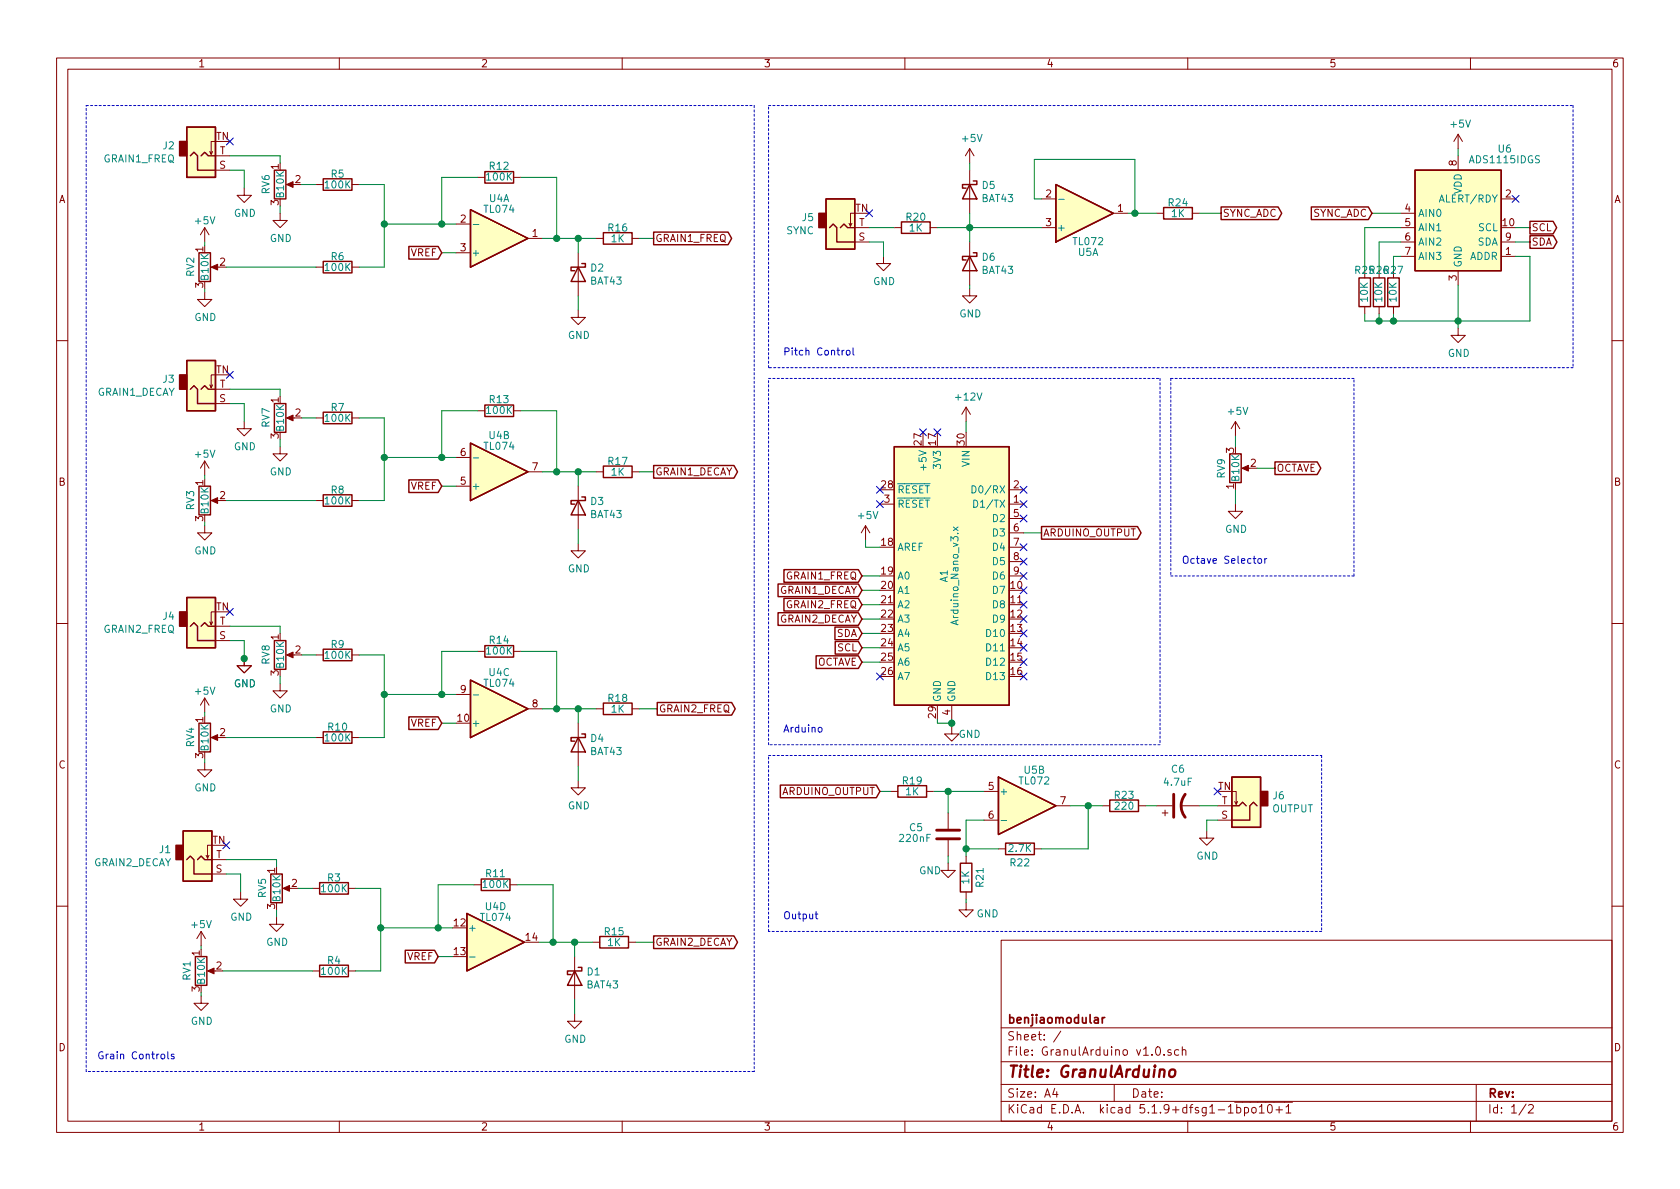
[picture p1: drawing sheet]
<svg xmlns="http://www.w3.org/2000/svg" width="297mm" height="210mm" viewBox="0 0 297 210" stroke-linecap="round" stroke-linejoin="round" font-family="sans-serif">
<g fill="none" stroke="#840000" stroke-width=".18">
<path d="M10 10.3h277v189.9h-277zM12 12.2h273v186.1h-273zM60 10.3v1.9M110 10.3v1.9M160 10.3v1.9M210 10.3v1.9M260 10.3v1.9M37.6 26.8l-.3 .5M38.1 25h-.8v2.3l-.2-.5M38.1 30.1h2.5M38.1 27.6h2.5M43.2 33.3v1.2h1.2l-1.2 1.3-1.3-1.3h1.3"/>
<path d="M49.5 37.7v1.3h1.3l-1.3 1.3-1.2-1.3h1.2M51.1 32.6h1M55.9 32.6h1.2M62.2 32.6h1.3M80.6 39.6h2.6M84.5 31.4h1.2M90.8 31.4h1.3M150.6 39.5l-.2 .5M151.1 37.7h-.7v2.3l-.3-.5M171.4 26.3v2.5M171.4 30.1v7.6M171.4 26.3l-.7 1.3"/>
<path d="M171.4 26.3l.8 1.3M184.1 35.2h2.6M196.8 37.7h2.6M204.5 37.7h1.2M210.8 37.7h1.3M247.6 37.7h2.6M257.8 23.7v2.6M257.8 27.6v2.5M257.8 23.7l-.8 1.3M257.8 23.7l.8 1.3M265.4 35.2h2.6M36.2 51.7v1.3h1.3l-1.3 1.2-1.3-1.2h1.3"/>
<path d="M36.2 40.3v2.5M36.2 40.3l-.8 1.2M36.2 40.3l.8 1.2M37.7 47.2h1M55.9 47.2h1.2M62.2 47.2h1.3M80.6 44.7h2.6M93.3 42.2h2.6M102.2 54.9v1.2h1.3l-1.3 1.3-1.2-1.3h1.2M102.2 44.7v7.6M105.4 42.2h1.3M111.8 42.2h1.2"/>
<path d="M151.1 40.3h2.6M151.1 42.8h2.6M156.2 45.3v1.3h1.3l-1.3 1.3-1.3-1.3h1.3M158.1 40.3h1.3M164.5 40.3h1.2M171.4 51v1.3h1.3l-1.3 1.3-1.2-1.3h1.2M171.4 42.8v7.6M184.1 40.3h2.6M241.3 47.9v1.2M241.3 54.2v1.3M243.8 47.9v1.2M243.8 54.2v1.3"/>
<path d="M246.4 47.9v1.2M246.4 54.2v1.3M247.6 45.3h2.6M247.6 40.3h2.6M247.6 42.8h2.6M257.8 58v1.3h1.3l-1.3 1.3-1.3-1.3h1.3M257.8 47.9v2.5M265.4 45.3h2.6M265.4 42.8h2.6M10 60.2h2M37.6 68.1l-.3 .5M38.1 66.3h-.8v2.3l-.2-.5"/>
<path d="M38.1 71.4h2.5M38.1 68.8h2.5M43.2 74.5v1.3h1.2l-1.2 1.3-1.3-1.3h1.3M49.5 79v1.3h1.3l-1.3 1.2-1.2-1.2h1.2M51.1 73.9h1M55.9 73.9h1.2M62.2 73.9h1.3M84.5 72.6h1.2M90.8 72.6h1.3M170.8 72v2.5M170.8 72l-.7 1.3M170.8 72l.8 1.3"/>
<path d="M218.4 74.5l-.7 1.3M218.4 74.5v2.6M218.4 74.5l.8 1.3M285 60.2h2M36.2 93v1.2h1.3l-1.3 1.3-1.3-1.3h1.3M36.2 81.5v2.6M36.2 81.5l-.8 1.3M36.2 81.5l.8 1.3M37.7 88.5h1M55.9 88.5h1.2M62.2 88.5h1.3M80.6 86h2.6"/>
<path d="M80.6 80.9h2.6M93.3 83.4h2.6M102.2 96.1v1.3h1.3l-1.3 1.3-1.2-1.3h1.2M102.2 86v7.6M105.4 83.4h1.3M111.8 83.4h1.2M153 93l-.7 1.2M153 93v2.5M153 93l.8 1.2M155.6 89.1h2.5M178.4 89.1h2.6M178.4 86.6h2.6"/>
<path d="M178.4 91.7h2.6M178.4 94.2h2.6M178.4 96.8h2.6M178.4 99.3h2.6M218.4 89.1v1.3h1.3l-1.3 1.3-1.2-1.3h1.2M220 82.8h1M10 110.3h2M37.6 110l-.3 .5M38.1 108.2h-.8v2.3l-.2-.5M38.1 113.3h2.5M38.1 110.7h2.5M43.2 116.5v1.2h1.2l-1.2 1.3-1.3-1.3h1.3"/>
<path d="M51.1 115.8h1M55.9 115.8h1.2M62.2 115.8h1.3M84.5 115.2h1.2M90.8 115.2h1.3M178.4 101.8h2.6M285 110.3h2M36.2 134.9v1.2h1.3l-1.3 1.3-1.3-1.3h1.3M36.2 123.4l-.8 1.3M36.2 123.4v2.6M36.2 123.4l.8 1.3M37.7 130.4h1"/>
<path d="M49.5 120.9v1.3h1.3l-1.3 1.2-1.2-1.2h1.2M55.9 130.4h1.2M62.2 130.4h1.3M80.6 122.8h2.6M93.3 125.3h2.6M102.2 138v1.3h1.3l-1.3 1.3-1.2-1.3h1.2M102.2 127.9v7.6M105.4 125.3h1.3M111.8 125.3h1.2M157.5 139.9h1.2M163.8 139.9h1.3M168.3 128.5v1.3h1.2l-1.2 1.3-1.3-1.3h1.3"/>
<path d="M168.3 124.7v2.5M174 139.9h2.5M217.8 139.9h.8v2.3l.2-.5M37 151.3l-.3 .5M37.5 149.5h-.8v2.3l-.3-.5M37.5 154.6h2.5M37.5 152h2.5M42.5 157.7v1.3h1.3l-1.3 1.3-1.2-1.3h1.2M50.4 157.1h1M55.2 157.1h1.3M61.6 157.1h1.3M83.8 156.5h1.3"/>
<path d="M90.2 156.5h1.2M167.6 152.6v1.3h1.3l-1.3 1.3-1.2-1.3h1.2M167.6 143.8v2.8M167.6 148.6v2.8M170.8 159.6v1.3h1.3l-1.3 1.3-1.3-1.3h1.3M170.8 151.4v1.2M170.8 157.7v1.3M174 145h2.5M176.5 150.1h1.3M182.9 150.1h1.2M186.7 142.5h2.5M194.9 142.5h1.3"/>
<path d="M201.3 142.5h1.3M204.5 142.5h2.8M205.5 143.8h1M206 143.3v1M208.8 142.5h3.3M213.4 146.9v1.3h1.2l-1.2 1.3-1.3-1.3h1.3M215.3 145h2.5M215.3 142.5h2.5M218.3 141.7l.3 .5M10 160.2h2M35.6 176.1v1.3h1.2l-1.2 1.3-1.3-1.3h1.3M35.6 164.7l-.8 1.3"/>
<path d="M35.6 164.7v2.6M35.6 164.7l.7 1.3M37.1 171.7h1M48.9 162.2v1.2h1.3l-1.3 1.3-1.3-1.3h1.3M55.2 171.7h1.3M61.6 171.7h1.3M101.6 179.3v1.3h1.3l-1.3 1.3-1.3-1.3h1.3M101.6 169.2v7.6M104.8 166.6h1.2M111.1 166.6h1.3M177 166.3h108v32h-108zM285 160.2h2"/>
<path d="M60 198.3v1.9M110 198.3v1.9M160 198.3v1.9M177 194.8h108M177 191.8h108M177 187.8h108M177 181.8h108M186.5 192.5l-.4 1h1M186.8 193v1M187.6 182.3l-1.3 2M197 191.8v3M204.5 185.2l.3-.1a.94 .94 0 0 1 0 1.5 .8 .8 0 0 1-.6-.6 .8 .8 0 0 1 .3-.8z"/>
<path d="M205.8 186.5v.1M207 185.7l-.3-.1-.2 .2 .1 .2 .4 .2v.3h-.5M208.4 185.7l-.4-.1-.3 .3v.6l.3 .1 .4-.1M209 185.7l.2-.1 .4 .1 .1 .9M209 185.1v1.5M210 198.3v1.9M218.3 194.9h10.2M218.7 195.9l.4-.1 .3 .3-.1 .6h-.6M218.7 195.3v1.5M220 195.9l.4-.1 .4 .3-.1 .6-.3 .1-.4-.1M220 195.8v1.5M221.4 196l.2-.2 .4 .2v.7l-.2 .1-.4-.1z"/>
<path d="M222.7 195.8l.4-.5v1.5M222.7 196.8h.8M224.2 195.5l.4-.2a.94 .94 0 0 1 0 1.5l-.4-.3-.1-.6zM225.6 196.3h1.1M226.2 195.7v1.1M227.4 195.8l.4-.5v1.5M227.4 196.8h.8M260 198.3v1.9M261 191.8v6.5M269.8 195.2l-1.2 2M270.3 195.5l.2-.2h.3l.3 .5-.9 1h.9"/>
</g>
<path d="M206.9 189.3a.53 .53 0 0 1 .5-.2 .53 .53 0 0 1 .4 .4l-.1 .6a.54 .54 0 0 1-.5 .4 .54 .54 0 0 1-.5-.4z" fill="none" stroke="#840000" stroke-width=".41"/>
<path d="M194.9 179.9v1M195.3 179.9l-.3 .1-.1 .2" fill="none" stroke="#840000" stroke-width=".3"/>
<g fill="#ffffc2" stroke="#ffffc2" stroke-width=".18">
<path d="M33 63.7h5.1v8.9h-5.1z"/>
<path d="M250.2 30.1h15.2v17.8h-15.2z"/>
<path d="M217.8 137.4h5.1v8.9h-5.1z"/>
<path d="M32.4 146.9h5.1v8.9h-5.1z"/>
<path d="M33 105.7h5.1v8.8h-5.1z"/>
<path d="M146 35.2h5.1v8.9h-5.1z"/>
<path d="M82.5 161.5l10.2 5.1-10.2 5.1z"/>
<path d="M83.2 120.3l10.1 5-10.1 5.1z"/>
<path d="M83.2 78.4l10.1 5-10.1 5.1z"/>
<path d="M158.1 79h20.3v45.7h-20.3z"/>
<path d="M186.7 32.6l10.1 5.1-10.1 5.1z"/>
<path d="M176.5 137.4l10.2 5.1-10.2 5.1z"/>
<path d="M83.2 37.1l10.1 5.1-10.1 5z"/>
<path d="M33 22.5h5.1v8.9h-5.1z"/>
</g>
<g fill="none" stroke="#840000" stroke-width=".25">
<path d="M33 22.5h5.1v8.9h-5.1zM33.7 27.6l.6-.7 .6 .7v2.5h3.2M35.6 27.6l.6-.7 .6 .7h1.3M48.5 30.1h2v5.1h-2zM57.1 31.6h5.1v2h-5.1zM83.2 37.1l10.1 5.1-10.1 5zM85.7 30.3h5.1v2.1h-5.1zM146 35.2h5.1v8.9h-5.1zM159.4 39.2h5.1v2.1h-5.1zM171.4 32.6l1.3 2.6h-2.5zM172.1 32h.6v.6h-2.5v.7h.6M186.7 32.6l10.1 5.1-10.1 5.1z"/>
<path d="M205.7 36.7h5.1v2h-5.1zM215.9 36.6h10.1l.6 1.1-.6 1.1h-10.1zM231.9 36.6h10l.7 1.1-.7 1.1h-10zM250.2 30.1h15.2v17.8h-15.2zM270.5 39.1h4.1l.6 1.2-.6 1.1h-4.1zM35.2 44.7h2v5.1h-2zM57.1 46.2h5.1v2.1h-5.1zM72.3 43.6h5.2l.6 1.1-.6 1.1h-5.2zM102.2 47.2l1.3 2.6h-2.5zM102.9 46.6h.6v.6h-2.5v.7h.6M106.7 41.1h5.1v2.1h-5.1zM115.6 41h13.1l.7 1.2-.7 1.1h-13.1z"/>
<path d="M146.7 40.3l.6-.7 .7 .7v2.5h3.1M148.6 40.3l.6-.7 .7 .7h1.2M171.4 45.3l1.3 2.6h-2.5zM172.1 44.7h.6v.6h-2.5v.7h.6M240.3 49.1h2v5.1h-2zM242.8 49.1h2.1v5.1h-2.1zM245.4 49.1h2v5.1h-2zM270.5 41.7h4.2l.6 1.1-.6 1.1h-4.2zM33 63.7h5.1v8.9h-5.1zM33.7 68.8l.6-.6 .6 .6v2.6h3.2M35.6 68.8l.6-.6 .6 .6h1.3M48.5 71.4h2v5h-2z"/>
<path d="M57.1 72.9h5.1v2h-5.1zM83.2 78.4l10.1 5-10.1 5.1zM85.7 71.6h5.1v2.1h-5.1zM158.1 79h20.3v45.7h-20.3zM35.2 86h2v5.1h-2zM57.1 87.5h5.1v2h-5.1zM72.3 84.9h5.2l.6 1.1-.6 1.1h-5.2zM102.2 88.5l1.3 2.6h-2.5zM102.9 87.9h.6v.6h-2.5v.6h.6M106.7 82.4h5.1v2h-5.1zM115.6 82.3h14.2l.6 1.1-.6 1.2h-14.2zM184.1 93.1h17l.7 1.1-.7 1.1h-17z"/>
<path d="M217.4 80.3h2.1v5h-2.1zM225.4 81.7h7.5l.6 1.1-.6 1.1h-7.5zM33 105.7h5.1v8.8h-5.1zM33.7 110.7l.6-.6 .6 .6v2.6h3.2M35.6 110.7l.6-.6 .6 .6h1.3M48.5 113.3h2v5.1h-2zM57.1 114.8h5.1v2h-5.1zM85.7 114.2h5.1v2h-5.1zM137.6 108.4h14.2l.6 1.1-.6 1.1h-14.2zM137.6 103.3h14.2l.6 1.1-.6 1.1h-14.2zM138.6 105.8h13.2l.6 1.1-.6 1.1h-13.2zM138.6 100.7h13.2l.6 1.1-.6 1.2h-13.2z"/>
<path d="M144.3 116h7.5l.6 1.1-.6 1.1h-7.5zM147.6 110.9h4.2l.6 1.1-.6 1.1h-4.2zM147.7 113.4h4.1l.6 1.1-.6 1.2h-4.1zM35.2 127.9h2v5.1h-2zM57.1 129.4h5.1v2h-5.1zM72.3 126.8h5.2l.6 1.1-.6 1.1h-5.2zM83.2 120.3l10.1 5-10.1 5.1zM102.2 130.4l1.3 2.6h-2.5zM102.9 129.8h.6v.6h-2.5v.7h.6M106.7 124.3h5.1v2.1h-5.1zM116.2 124.2h13.2l.6 1.1-.6 1.2h-13.2zM138 138.8h16.9l.7 1.1-.7 1.2h-16.9z"/>
<path d="M158.7 138.9h5.1v2.1h-5.1zM176.5 137.4l10.2 5.1-10.2 5.1zM217.8 137.4h5.1v8.9h-5.1zM32.4 146.9h5.1v8.9h-5.1zM33 152l.7-.6 .6 .6v2.6h3.2M34.9 152l.7-.6 .6 .6h1.3M47.9 154.6h2v5h-2zM56.5 156.1h5.1v2h-5.1zM85.1 155.4h5.1v2.1h-5.1zM169.8 152.6h2v5.1h-2zM177.8 149.1h5.1v2h-5.1zM196.2 141.5h5.1v2h-5.1z"/>
<path d="M217.8 142.5h1.3l.6-.6 .6 .6M222.2 142.5l-.6-.6-.6 .6v2.5h-3.2M34.5 169.2h2.1v5h-2.1zM56.5 170.7h5.1v2h-5.1zM71.7 168h5.1l.7 1.2-.7 1.1h-5.1zM82.5 161.5l10.2 5.1-10.2 5.1zM101.6 171.7l1.3 2.5h-2.6zM102.2 171.1h.7v.6h-2.6v.6h.7M106 165.6h5.1v2h-5.1zM115.6 165.5h14.2l.6 1.1-.6 1.1h-14.2z"/>
</g>
<g fill="#840000" stroke="#840000" stroke-width=".25">
<path d="M31.7 66.3h1.3v2.5h-1.3z"/>
<path d="M222.9 139.9h1.3v2.6h-1.3z"/>
<path d="M31.1 149.5h1.3v2.5h-1.3z"/>
<path d="M31.7 108.2h1.3v2.5h-1.3z"/>
<path d="M144.8 37.7h1.2v2.6h-1.2z"/>
<path d="M31.7 25h1.3v2.6h-1.3z"/>
</g>
<g fill="#840000" stroke="#840000" stroke-width=".18">
<path d="M50.7 73.9l1.1-.5v1z"/>
<path d="M36.7 171.7l1.1-.5v1z"/>
<path d="M37.3 130.4l1.2-.5v1z"/>
<path d="M37.3 88.5l1.2-.5v1z"/>
<path d="M50 157.1l1.2-.5v1z"/>
<path d="M50.7 115.8l1.1-.5v1z"/>
<path d="M219.6 82.8l1.1-.5v1z"/>
<path d="M50.7 32.6l1.1-.5v1z"/>
<path d="M37.3 47.2l1.2-.5v1z"/>
</g>
<path d="M165.6 148.3h4.1M165.6 146.8h4.1M207.5 140.5v4M209.5 140.5a3.3 3.3 0 0 0 0 4" fill="none" stroke="#840000" stroke-width=".51"/>
<path d="M83.7 39.7h1M187.2 35.2h1M83.7 81h1M168.6 93.2l.8 .6M169.4 93.2l-.8 .6M171.9 85.9a.64 .64 0 0 1 .7 .6 .64 .64 0 0 1-.7 .7zM172.2 88.4a.64 .64 0 0 1 .7 .7 .64 .64 0 0 1-.7 .6zM83.7 122.9h1M177 145.1h1M83 169.2h1" fill="none" stroke="#008484" stroke-width=".18"/>
<g fill="none" stroke="#0000c2" stroke-width=".18" stroke-dasharray=".4 .4">
<path d="M15.2 18.7h118.1M133.3 18.7v170.8M135.9 18.7h142.2M278.1 18.7v46.3M135.9 65v-46.3M135.9 66.9h69.2M205.1 66.9v64.8M207 66.9v34.9M239.4 66.9h-32.4M278.1 65h-142.2M207 101.8h32.4M239.4 101.8v-34.9"/>
<path d="M135.9 131.7v-64.8M135.9 133.6h97.8M205.1 131.7h-69.2M233.7 133.6v31.1M135.9 164.7v-31.1M233.7 164.7h-97.8M15.2 189.5v-170.8M133.3 189.5h-118.1"/>
</g>
<g fill="none" stroke="#008400" stroke-width=".18">
<path d="M40.6 30.1h2.6v3.2M40.6 27.6h8.9v1.2M49.5 36.4v1.3M53.3 32.6h2.6M63.5 32.6h4.4v14.6h-4.4M67.9 39.6h12.7M84.5 31.4h-6.4v8.2M92.1 31.4h6.3v10.8M171.4 28.8v1.3M171.4 37.7v5.1M184.1 35.2h-1.2v-7h17.8v9.5M199.4 37.7h5.1"/>
<path d="M212.1 37.7h3.8M242.6 37.7h5M257.8 26.3v1.3M36.2 42.8v.6M36.2 51v.7M40 47.2h15.9M78.1 44.7h2.5M95.9 42.2h9.5M102.2 42.2v2.5M102.2 52.3v2.6M113 42.2h2.6M153.7 40.3h4.4"/>
<path d="M153.7 42.8h2.5v2.5M165.7 40.3h18.4M171.4 50.4v.6M243.8 55.5v1.3M246.4 55.5v1.3M247.6 40.3h-6.3v7.6M247.6 42.8h-3.8v5.1M247.6 45.3h-1.2v2.6M257.8 50.4v7.6M268 45.3h2.5v11.5h-29.2v-1.3M268 40.3h2.5M268 42.8h2.5"/>
<path d="M40.6 71.4h2.6v3.1M40.6 68.8h8.9v1.3M49.5 77.7v1.3M53.3 73.9h2.6M63.5 73.9h4.4v14.6h-4.4M84.5 72.6h-6.4v8.3M92.1 72.6h6.3v10.8M170.8 74.5v1.9M218.4 77.1v1.9M36.2 84.1v.6M36.2 92.3v.7M40 88.5h15.9"/>
<path d="M67.9 80.9h12.7M78.1 86h2.5M95.9 83.4h9.5M102.2 83.4v2.6M102.2 93.6v2.5M113 83.4h2.6M153 95.5v1.3h2.6M181 94.2h3.1M218.4 86.6v2.5M222.2 82.8h3.2M40.6 113.3h2.6v3.2M40.6 110.7h8.9v1.3"/>
<path d="M49.5 119.6v1.3M53.3 115.8h2.6M63.5 115.8h4.4v14.6h-4.4M84.5 115.2h-6.4v7.6M92.1 115.2h6.3v10.1M152.4 117.1h3.2M152.4 114.5h3.2M152.4 112h3.2M152.4 101.8h3.2M152.4 104.4h3.2M152.4 106.9h3.2M152.4 109.5h3.2"/>
<path d="M36.2 126v.6M36.2 134.2v.7M40 130.4h15.9M67.9 122.8h12.7M78.1 127.9h2.5M95.9 125.3h9.5M102.2 125.3v2.6M102.2 135.5v2.5M113 125.3h3.2M155.6 139.9h1.9M165.1 139.9h8.9M165.7 127.2v.7h2.6"/>
<path d="M167.6 139.9v3.9M168.3 127.2v1.3M40 154.6h2.5v3.1M40 152h8.9v1.3M52.7 157.1h2.5M62.9 157.1h4.4v14.6h-4.4M83.8 156.5h-6.3v7.6M91.4 156.5h6.4v10.1M167.6 151.4v1.2M170.8 159v.6M170.8 150.1h5.7M174 145h-3.2v6.4"/>
<path d="M189.2 142.5h5.7M192.4 142.5v7.6h-8.3M202.6 142.5h1.9M212.1 142.5h3.2M215.3 145h-1.9v1.9M35.6 167.3v.6M35.6 175.5v.6M39.4 171.7h15.8M48.9 160.9v1.3M67.3 164.1h12.7M77.5 169.2h2.5M95.2 166.6h9.6"/>
<path d="M101.6 166.6v2.6M101.6 176.8v2.5M112.4 166.6h3.2"/>
</g>
<path d="M149.3 61.9l-.4 .3M149.7 62l.3-.1 .3 .3-.1 .5-.3 .1-.2-.1zM150.8 61.5v1.1l.2 .2M222.5 98.8h.3l.2 .1v.7h-.3l-.2-.1-.1-.5zM223.6 98.8v.8M224 98.8h-.3l-.1 .2M144.8 128.7l.3-.1 .2 .2-.1 .6-.3 .1-.2-.3zM144.1 161.6h.5M144.3 161.2v1.1l.3 .2M28.6 186.5l.3-.1 .2 .2-.1 .6h-.3l-.3-.2zM29.7 186v1.1l.1 .1M30.8 186.5l-.3-.1-.2 .2v.2l.5 .1v.3h-.5" fill="none" stroke="#0000c2" stroke-width=".18"/>
<g fill="#008400" stroke="#008400" stroke-width=".25">
<circle cx="170.8" cy="150.1" r=".51"/>
<circle cx="171.5" cy="40.3" r=".51"/>
<circle cx="101.6" cy="166.6" r=".51"/>
<circle cx="102.2" cy="83.4" r=".51"/>
<circle cx="97.8" cy="166.6" r=".51"/>
<circle cx="102.2" cy="42.2" r=".51"/>
<circle cx="98.4" cy="83.4" r=".51"/>
<circle cx="246.4" cy="56.8" r=".51"/>
<circle cx="200.7" cy="37.7" r=".51"/>
<circle cx="257.8" cy="56.8" r=".51"/>
<circle cx="243.8" cy="56.8" r=".51"/>
<circle cx="67.9" cy="80.9" r=".51"/>
<circle cx="67.9" cy="39.6" r=".51"/>
<circle cx="98.4" cy="125.3" r=".51"/>
<circle cx="77.5" cy="164.1" r=".51"/>
<circle cx="168.3" cy="127.9" r=".51"/>
<circle cx="98.4" cy="42.2" r=".51"/>
<circle cx="67.3" cy="164.1" r=".51"/>
<circle cx="78.1" cy="39.6" r=".51"/>
<circle cx="167.6" cy="139.9" r=".51"/>
<circle cx="67.9" cy="122.8" r=".51"/>
<circle cx="78.1" cy="122.8" r=".51"/>
<circle cx="43.2" cy="116.5" r=".51"/>
<circle cx="192.4" cy="142.5" r=".51"/>
<circle cx="102.2" cy="125.3" r=".51"/>
<circle cx="78.1" cy="80.9" r=".51"/>
</g>
<g fill="none" stroke="#000084" stroke-width=".18">
<path d="M40 24.4l1.2 1.2M41.2 24.4l-1.2 1.2M153.1 37.1l1.2 1.2M154.3 37.1l-1.2 1.2M267.4 34.6l1.2 1.2M268.6 34.6l-1.2 1.2M40 65.7l1.2 1.2M41.2 65.7l-1.2 1.2M162.6 75.8l1.2 1.3M163.8 75.8l-1.2 1.3M165.1 75.8l1.2 1.3M166.3 75.8l-1.2 1.3"/>
<path d="M155 86l1.2 1.2M155 88.5l1.2 1.3M156.2 86l-1.2 1.2M156.2 88.5l-1.2 1.3M180.4 98.7l1.2 1.2M180.4 96.2l1.2 1.2M180.4 86l1.2 1.2M180.4 88.5l1.2 1.3M180.4 91.1l1.2 1.2M181.6 98.7l-1.2 1.2M181.6 96.2l-1.2 1.2M181.6 86l-1.2 1.2"/>
<path d="M181.6 88.5l-1.2 1.3M181.6 91.1l-1.2 1.2M40 107.6l1.2 1.2M41.2 107.6l-1.2 1.2M155 119l1.2 1.2M156.2 119l-1.2 1.2M180.4 103.8l1.2 1.2M180.4 101.2l1.2 1.3M180.4 106.3l1.2 1.2M180.4 108.9l1.2 1.2M180.4 111.4l1.2 1.2M180.4 113.9l1.2 1.3"/>
<path d="M180.4 116.5l1.2 1.2M180.4 119l1.2 1.2M181.6 103.8l-1.2 1.2M181.6 101.2l-1.2 1.3M181.6 106.3l-1.2 1.2M181.6 108.9l-1.2 1.2M181.6 111.4l-1.2 1.2M181.6 113.9l-1.2 1.3M181.6 116.5l-1.2 1.2M181.6 119l-1.2 1.2M214.7 139.3l1.2 1.3M215.9 139.3l-1.2 1.3"/>
<path d="M39.4 148.9l1.2 1.2M40.6 148.9l-1.2 1.2"/>
</g>
<text font-size="2.8" fill="#840000" x="178" y="190.5">Title: GranulArduino</text>
<g font-size="2.1" fill="#840000">
<text x="178" y="184">Sheet: /</text>
<text x="178" y="181">benjiaomodular</text>
<text x="178" y="186.7">File: GranulArduino v1.0.sch</text>
<text x="178" y="196.9">KiCad E.D.A. kicad 5.1.9+dfsg1-1bpo10+1</text>
<text x="178" y="194.1">Size: A4</text>
<text x="200" y="194.1">Date:</text>
<text x="263" y="194.1">Rev:</text>
<text x="263" y="196.9">Id: 1/2</text>
</g>
<g font-size="1.8" fill="#840000">
<text x="35" y="11.9">1</text>
<text x="85" y="11.9">2</text>
<text x="135" y="11.9">3</text>
<text x="185" y="11.9">4</text>
<text x="235" y="11.9">5</text>
<text x="285" y="11.9">6</text>
<text x="38.2" y="24.8">TN</text>
<text x="38.8" y="29.8">S</text>
<text x="38.8" y="27.3">T</text>
<text x="49.3" y="29.9" transform="rotate(-90 49.3 29.9)">1</text>
<text x="257.6" y="29.3" transform="rotate(-90 257.6 29.3)">8</text>
<text x="10.4" y="35.9">A</text>
<text x="52.2" y="32.4">2</text>
<text x="184.9" y="34.9">2</text>
<text x="266.2" y="34.9">2</text>
<text x="285.4" y="35.9">A</text>
<text x="49.3" y="36.3" transform="rotate(-90 49.3 36.3)">3</text>
<text x="81.4" y="39.4">2</text>
<text x="94.1" y="41.9">1</text>
<text x="151.2" y="37.5">TN</text>
<text x="151.9" y="40">T</text>
<text x="184.9" y="40">3</text>
<text x="197.6" y="37.5">1</text>
<text x="216.2" y="38.3">SYNC_ADC</text>
<text x="232.1" y="38.3">SYNC_ADC</text>
<text x="248.4" y="37.5">4</text>
<text x="248.4" y="40">5</text>
<text x="265.7" y="40">10</text>
<text x="270.8" y="40.9">SCL</text>
<text x="35.9" y="44.5" transform="rotate(-90 35.9 44.5)">1</text>
<text x="38.9" y="47">2</text>
<text x="72.6" y="45.3">VREF</text>
<text x="81.4" y="44.4">3</text>
<text x="115.8" y="42.8">GRAIN1_FREQ</text>
<text x="151.8" y="42.5">S</text>
<text x="248.4" y="42.5">6</text>
<text x="248.4" y="45.1">7</text>
<text x="266.2" y="45.1">1</text>
<text x="266.2" y="42.5">9</text>
<text x="270.8" y="43.4">SDA</text>
<text x="35.9" y="50.9" transform="rotate(-90 35.9 50.9)">3</text>
<text x="257.6" y="49.6" transform="rotate(-90 257.6 49.6)">3</text>
<text x="38.2" y="66">TN</text>
<text x="38.8" y="71.1">S</text>
<text x="38.8" y="68.6">T</text>
<text x="49.3" y="71.2" transform="rotate(-90 49.3 71.2)">1</text>
<text x="49.3" y="77.6" transform="rotate(-90 49.3 77.6)">3</text>
<text x="52.2" y="73.7">2</text>
<text x="81.4" y="80.6">6</text>
<text x="94.1" y="83.2">7</text>
<text x="162.9" y="78.7" transform="rotate(-90 162.9 78.7)">27</text>
<text x="165.5" y="78.7" transform="rotate(-90 165.5 78.7)">17</text>
<text x="170.6" y="78.7" transform="rotate(-90 170.6 78.7)">30</text>
<text x="218.2" y="80.1" transform="rotate(-90 218.2 80.1)">3</text>
<text x="221.1" y="82.5">2</text>
<text x="225.7" y="83.4">OCTAVE</text>
<text x="10.4" y="85.9">B</text>
<text x="35.9" y="85.8" transform="rotate(-90 35.9 85.8)">1</text>
<text x="38.9" y="88.3">2</text>
<text x="72.6" y="86.6">VREF</text>
<text x="81.4" y="85.7">5</text>
<text x="115.8" y="84.1">GRAIN1_DECAY</text>
<text x="155.9" y="86.4">28</text>
<text x="156.4" y="88.9">3</text>
<text x="179.2" y="88.9">1</text>
<text x="179.2" y="86.4">2</text>
<text x="218.2" y="86.5" transform="rotate(-90 218.2 86.5)">1</text>
<text x="285.4" y="85.9">B</text>
<text x="35.9" y="92.2" transform="rotate(-90 35.9 92.2)">3</text>
<text x="179.2" y="91.4">5</text>
<text x="179.2" y="94">6</text>
<text x="184.4" y="94.9">ARDUINO_OUTPUT</text>
<text x="155.9" y="96.5">18</text>
<text x="155.9" y="101.6">19</text>
<text x="179.2" y="96.5">7</text>
<text x="179.2" y="99.1">8</text>
<text x="179.2" y="101.6">9</text>
<text x="38.2" y="107.9">TN</text>
<text x="137.7" y="105">GRAIN1_DECAY</text>
<text x="139" y="107.6">GRAIN2_FREQ</text>
<text x="139" y="102.5">GRAIN1_FREQ</text>
<text x="155.9" y="104.1">20</text>
<text x="155.9" y="106.7">21</text>
<text x="178.7" y="104.1">10</text>
<text x="178.7" y="106.7">11</text>
<text x="38.8" y="113">S</text>
<text x="38.8" y="110.5">T</text>
<text x="49.3" y="113.1" transform="rotate(-90 49.3 113.1)">1</text>
<text x="137.7" y="110.1">GRAIN2_DECAY</text>
<text x="147.9" y="112.6">SDA</text>
<text x="155.9" y="109.2">22</text>
<text x="155.9" y="111.8">23</text>
<text x="178.7" y="109.2">12</text>
<text x="178.7" y="111.8">13</text>
<text x="49.3" y="119.5" transform="rotate(-90 49.3 119.5)">3</text>
<text x="52.2" y="115.6">2</text>
<text x="144.2" y="117.7">OCTAVE</text>
<text x="148.1" y="115.2">SCL</text>
<text x="155.9" y="114.3">24</text>
<text x="155.9" y="116.8">25</text>
<text x="155.9" y="119.4">26</text>
<text x="178.7" y="114.3">14</text>
<text x="178.7" y="116.8">15</text>
<text x="178.7" y="119.4">16</text>
<text x="81.4" y="122.5">9</text>
<text x="94.1" y="125.1">8</text>
<text x="116.5" y="126">GRAIN2_FREQ</text>
<text x="35.9" y="127.7" transform="rotate(-90 35.9 127.7)">1</text>
<text x="38.9" y="130.2">2</text>
<text x="72.6" y="128.5">VREF</text>
<text x="80.9" y="127.6">10</text>
<text x="165.5" y="126.9" transform="rotate(-90 165.5 126.9)">29</text>
<text x="168" y="126.5" transform="rotate(-90 168 126.5)">4</text>
<text x="10.4" y="135.9">C</text>
<text x="35.9" y="134.1" transform="rotate(-90 35.9 134.1)">3</text>
<text x="285.4" y="135.9">C</text>
<text x="138.3" y="140.6">ARDUINO_OUTPUT</text>
<text x="174.8" y="139.7">5</text>
<text x="187.5" y="142.2">7</text>
<text x="215.4" y="139.7">TN</text>
<text x="216" y="142.2">T</text>
<text x="37.6" y="149.2">TN</text>
<text x="174.8" y="144.8">6</text>
<text x="216" y="144.8">S</text>
<text x="38.2" y="154.3">S</text>
<text x="38.2" y="151.8">T</text>
<text x="48.6" y="154.4" transform="rotate(-90 48.6 154.4)">1</text>
<text x="48.6" y="160.8" transform="rotate(-90 48.6 160.8)">3</text>
<text x="51.6" y="156.8">2</text>
<text x="80.3" y="163.8">12</text>
<text x="93" y="166.4">14</text>
<text x="115.8" y="167.3">GRAIN2_DECAY</text>
<text x="35.3" y="169" transform="rotate(-90 35.3 169)">1</text>
<text x="38.3" y="171.4">2</text>
<text x="72" y="169.8">VREF</text>
<text x="80.3" y="168.9">13</text>
<text x="35.3" y="175.4" transform="rotate(-90 35.3 175.4)">3</text>
<text x="10.4" y="185.9">D</text>
<text x="285.4" y="185.9">D</text>
<text x="35" y="199.9">1</text>
<text x="85" y="199.9">2</text>
<text x="135" y="199.9">3</text>
<text x="185" y="199.9">4</text>
<text x="235" y="199.9">5</text>
<text x="285" y="199.9">6</text>
</g>
<g font-size="1.8" fill="#008484">
<text x="256.6" y="22.6">+5V</text>
<text x="18.3" y="28.7">GRAIN1_FREQ</text>
<text x="28.9" y="26.4">J2</text>
<text x="170.2" y="25.1">+5V</text>
<text x="260.1" y="28.9">ADS1115IDGS</text>
<text x="264.9" y="27">U6</text>
<text x="47.7" y="34.3" transform="rotate(-90 47.7 34.3)">RV6</text>
<text x="50.2" y="34.9" transform="rotate(-90 50.2 34.9)">B10K</text>
<text x="57.6" y="33.3">100K</text>
<text x="58.6" y="31.4">R5</text>
<text x="86.1" y="31.9">100K</text>
<text x="86.5" y="35.7">U4A</text>
<text x="86.6" y="30">R12</text>
<text x="173.6" y="35.7">BAT43</text>
<text x="173.7" y="33.4">D5</text>
<text x="254.8" y="35.8">ALERT/RDY</text>
<text x="258.4" y="34.3" transform="rotate(-90 258.4 34.3)">VDD</text>
<text x="34.6" y="39.7">+5V</text>
<text x="41.4" y="38.3">GND</text>
<text x="85.7" y="37.6">TL074</text>
<text x="107.6" y="40.9">R16</text>
<text x="139" y="41.4">SYNC</text>
<text x="141.9" y="39.1">J5</text>
<text x="160.3" y="39">R20</text>
<text x="160.8" y="40.9">1K</text>
<text x="186.8" y="40.9">+</text>
<text x="206.7" y="36.5">R24</text>
<text x="207.2" y="38.4">1K</text>
<text x="250.7" y="38.3">AIN0</text>
<text x="250.7" y="40.9">AIN1</text>
<text x="261.4" y="40.9">SCL</text>
<text x="47.7" y="42.8">GND</text>
<text x="57.6" y="47.9">100K</text>
<text x="58.6" y="46">R6</text>
<text x="83.3" y="45.3">+</text>
<text x="108.1" y="42.8">1K</text>
<text x="173.7" y="46.1">D6</text>
<text x="189.9" y="43.4">TL072</text>
<text x="190.7" y="45.3">U5A</text>
<text x="250.7" y="43.4">AIN2</text>
<text x="250.7" y="46">AIN3</text>
<text x="258.4" y="47.4" transform="rotate(-90 258.4 47.4)">GND</text>
<text x="259.8" y="46">ADDR</text>
<text x="261.2" y="43.4">SDA</text>
<text x="34.3" y="48.9" transform="rotate(-90 34.3 48.9)">RV2</text>
<text x="36.9" y="49.5" transform="rotate(-90 36.9 49.5)">B10K</text>
<text x="104.4" y="50.3">BAT43</text>
<text x="104.5" y="48">D2</text>
<text x="154.4" y="50.4">GND</text>
<text x="173.6" y="48.4">BAT43</text>
<text x="239.6" y="48.4">R25R26R27</text>
<text x="241.9" y="53.3" transform="rotate(-90 241.9 53.3)">10K</text>
<text x="244.4" y="53.3" transform="rotate(-90 244.4 53.3)">10K</text>
<text x="246.9" y="53.3" transform="rotate(-90 246.9 53.3)">10K</text>
<text x="34.4" y="56.8">GND</text>
<text x="100.4" y="59.9">GND</text>
<text x="169.6" y="56.1">GND</text>
<text x="256" y="63.1">GND</text>
<text x="17.2" y="70">GRAIN1_DECAY</text>
<text x="28.9" y="67.7">J3</text>
<text x="86.6" y="71.3">R13</text>
<text x="169.1" y="70.8">+12V</text>
<text x="47.7" y="75.6" transform="rotate(-90 47.7 75.6)">RV7</text>
<text x="50.2" y="76.2" transform="rotate(-90 50.2 76.2)">B10K</text>
<text x="57.6" y="74.6">100K</text>
<text x="58.6" y="72.7">R7</text>
<text x="86.1" y="73.2">100K</text>
<text x="86.5" y="77.6">U4B</text>
<text x="217.2" y="73.4">+5V</text>
<text x="34.6" y="80.9">+5V</text>
<text x="41.4" y="79.6">GND</text>
<text x="85.7" y="79.5">TL074</text>
<text x="107.6" y="82.2">R17</text>
<text x="163.8" y="82.7" transform="rotate(-90 163.8 82.7)">+5V</text>
<text x="166.4" y="82.6" transform="rotate(-90 166.4 82.6)">3V3</text>
<text x="171.4" y="82.4" transform="rotate(-90 171.4 82.4)">VIN</text>
<text x="47.7" y="84.1">GND</text>
<text x="57.6" y="89.2">100K</text>
<text x="58.6" y="87.3">R8</text>
<text x="83.3" y="86.6">+</text>
<text x="104.5" y="89.3">D3</text>
<text x="108.1" y="84.1">1K</text>
<text x="158.6" y="87.2">RESET</text>
<text x="158.6" y="89.8">RESET</text>
<text x="172.7" y="87.2">D0/RX</text>
<text x="172.9" y="89.8">D1/TX</text>
<text x="216.6" y="84.6" transform="rotate(-90 216.6 84.6)">RV9</text>
<text x="219.1" y="85" transform="rotate(-90 219.1 85)">B10K</text>
<text x="34.3" y="90.2" transform="rotate(-90 34.3 90.2)">RV3</text>
<text x="36.9" y="90.8" transform="rotate(-90 36.9 90.8)">B10K</text>
<text x="104.4" y="91.6">BAT43</text>
<text x="151.8" y="91.8">+5V</text>
<text x="175.7" y="92.3">D2</text>
<text x="175.7" y="94.9">D3</text>
<text x="216.6" y="94.2">GND</text>
<text x="34.4" y="98">GND</text>
<text x="100.4" y="101.2">GND</text>
<text x="158.6" y="97.4">AREF</text>
<text x="175.7" y="97.4">D4</text>
<text x="175.7" y="99.9">D5</text>
<text x="158.6" y="102.5">A0</text>
<text x="158.6" y="105">A1</text>
<text x="158.6" y="107.6">A2</text>
<text x="167.6" y="103" transform="rotate(-90 167.6 103)">A1</text>
<text x="175.7" y="105">D7</text>
<text x="175.7" y="107.6">D8</text>
<text x="175.7" y="102.5">D6</text>
<text x="18.3" y="111.9">GRAIN2_FREQ</text>
<text x="28.9" y="109.6">J4</text>
<text x="86.6" y="113.8">R14</text>
<text x="158.6" y="110.1">A3</text>
<text x="158.6" y="112.6">A4</text>
<text x="169.5" y="110.1" transform="rotate(-90 169.5 110.1)">Arduino_Nano_v3.x</text>
<text x="174.7" y="112.6">D10</text>
<text x="175.7" y="110.1">D9</text>
<text x="47.7" y="117.5" transform="rotate(-90 47.7 117.5)">RV8</text>
<text x="50.2" y="118.1" transform="rotate(-90 50.2 118.1)">B10K</text>
<text x="57.6" y="116.5">100K</text>
<text x="58.6" y="114.6">R9</text>
<text x="86.1" y="115.7">100K</text>
<text x="86.5" y="119.6">U4C</text>
<text x="158.6" y="115.2">A5</text>
<text x="158.6" y="117.7">A6</text>
<text x="174.7" y="115.2">D11</text>
<text x="174.7" y="117.7">D12</text>
<text x="34.6" y="122.9">+5V</text>
<text x="41.4" y="121.5">GND</text>
<text x="47.7" y="126">GND</text>
<text x="85.7" y="121.5">TL074</text>
<text x="107.6" y="124.1">R18</text>
<text x="158.6" y="120.3">A7</text>
<text x="166.4" y="124.2" transform="rotate(-90 166.4 124.2)">GND</text>
<text x="168.9" y="124.2" transform="rotate(-90 168.9 124.2)">GND</text>
<text x="174.7" y="120.3">D13</text>
<text x="57.6" y="131.1">100K</text>
<text x="58.1" y="129.2">R10</text>
<text x="83.3" y="128.5">+</text>
<text x="104.5" y="131.2">D4</text>
<text x="108.1" y="126">1K</text>
<text x="169.5" y="130.5">GND</text>
<text x="34.3" y="132.1" transform="rotate(-90 34.3 132.1)">RV4</text>
<text x="36.9" y="132.7" transform="rotate(-90 36.9 132.7)">B10K</text>
<text x="104.4" y="133.5">BAT43</text>
<text x="181.1" y="136.8">U5B</text>
<text x="207.2" y="136.6">C6</text>
<text x="34.4" y="139.9">GND</text>
<text x="100.4" y="143.1">GND</text>
<text x="159.7" y="138.7">R19</text>
<text x="160.2" y="140.6">1K</text>
<text x="176.7" y="140.6">+</text>
<text x="180.3" y="138.7">TL072</text>
<text x="197.1" y="141.3">R23</text>
<text x="197.3" y="143.2">220</text>
<text x="205.9" y="139">4.7uF</text>
<text x="224.9" y="143.7">OUTPUT</text>
<text x="225.1" y="141.3">J6</text>
<text x="159.2" y="148.9">220nF</text>
<text x="160.9" y="147">C5</text>
<text x="16.5" y="153.2">GRAIN2_DECAY</text>
<text x="28.2" y="150.9">J1</text>
<text x="57.9" y="155.9">R3</text>
<text x="86" y="155.1">R11</text>
<text x="162.5" y="154.6">GND</text>
<text x="178.5" y="150.7">2.7K</text>
<text x="178.7" y="153.2">R22</text>
<text x="211.5" y="152">GND</text>
<text x="47" y="158.7" transform="rotate(-90 47 158.7)">RV5</text>
<text x="49.6" y="159.4" transform="rotate(-90 49.6 159.4)">B10K</text>
<text x="56.9" y="157.8">100K</text>
<text x="85.5" y="157">100K</text>
<text x="85.9" y="161">U4D</text>
<text x="171.4" y="156.3" transform="rotate(-90 171.4 156.3)">1K</text>
<text x="173.9" y="156.8" transform="rotate(-90 173.9 156.8)">R21</text>
<text x="34" y="164.1">+5V</text>
<text x="40.7" y="162.8">GND</text>
<text x="47.1" y="167.3">GND</text>
<text x="82.7" y="164.7">+</text>
<text x="85.1" y="162.9">TL074</text>
<text x="107" y="165.4">R15</text>
<text x="107.5" y="167.3">1K</text>
<text x="172.7" y="162.2">GND</text>
<text x="33.7" y="173.3" transform="rotate(-90 33.7 173.3)">RV1</text>
<text x="36.2" y="174" transform="rotate(-90 36.2 174)">B10K</text>
<text x="56.9" y="172.4">100K</text>
<text x="57.9" y="170.5">R4</text>
<text x="103.8" y="172.5">D1</text>
<text x="103.8" y="174.8">BAT43</text>
<text x="33.7" y="181.2">GND</text>
<text x="99.8" y="184.4">GND</text>
</g>
<g font-size="1.8" fill="#0000c2">
<text x="138.4" y="62.9">Pitch Control</text>
<text x="208.9" y="99.7">Octave Selector</text>
<text x="138.4" y="129.5">Arduino</text>
<text x="138.4" y="162.6">Output</text>
<text x="17.1" y="187.3">Grain Controls</text>
</g>
</svg>
